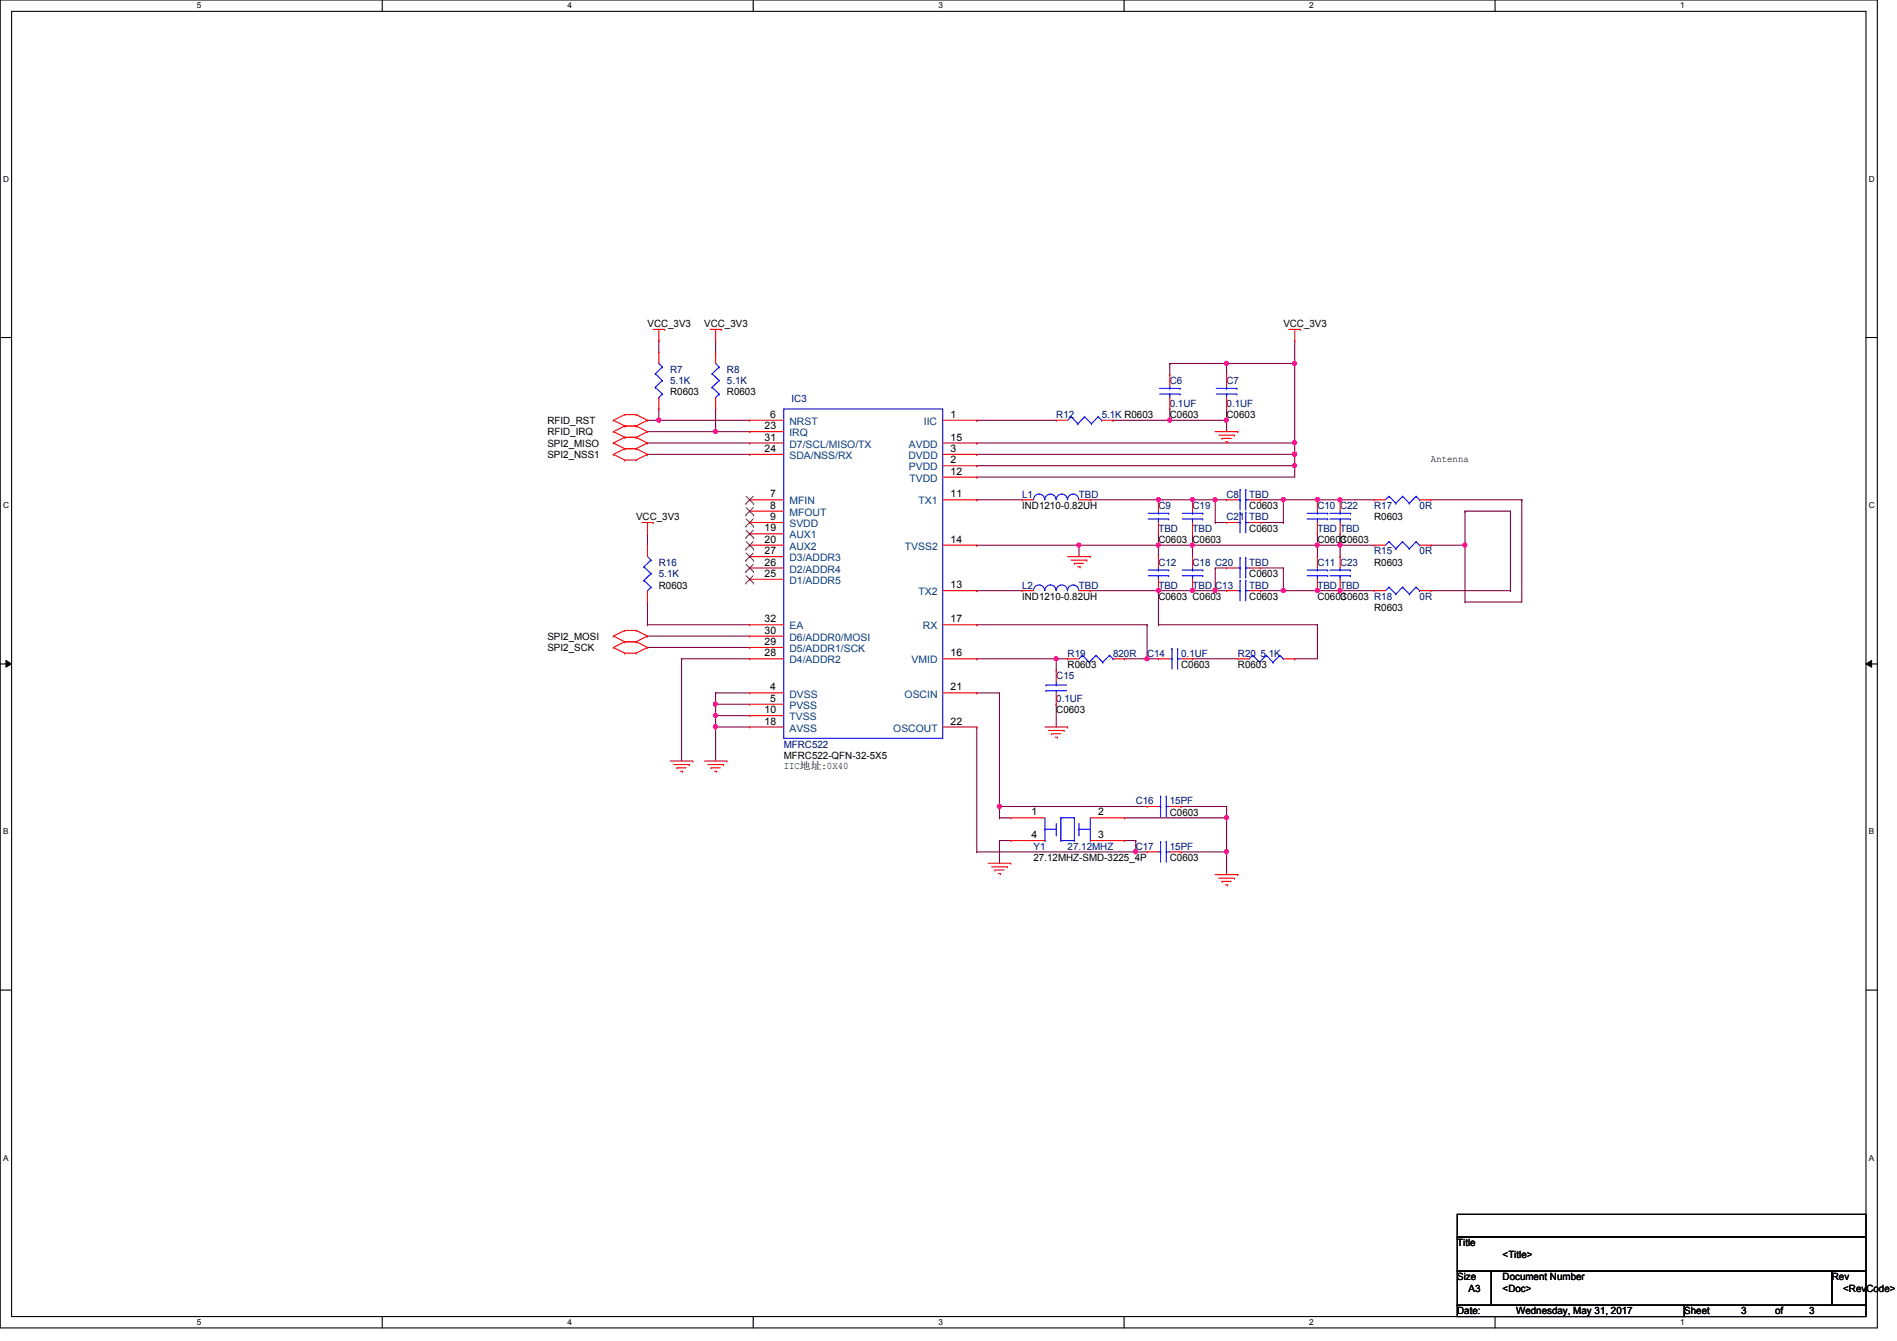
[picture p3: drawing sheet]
<svg xmlns="http://www.w3.org/2000/svg" width="297mm" height="210mm" viewBox="0 0 297 210" stroke-linecap="round" stroke-linejoin="round" font-family="sans-serif">
<path d="M0 0h294v207.9h-294zM1.8 1.8h290.4v204.3h-290.4z" fill="none" stroke="#000" stroke-width=".17"/>
<g fill="#fff">
<path d="M30.8 .2h.7v1.4h-.7z"/>
<path d="M30.8 206.2h.7v1.4h-.7z"/>
</g>
<path d="M59.9 0v1.8M59.9 206.1v1.8" fill="none" stroke="#000" stroke-width=".17"/>
<g fill="#fff">
<path d="M88.9 .2h.6v1.4h-.6z"/>
<path d="M88.9 206.2h.6v1.4h-.6z"/>
</g>
<path d="M117.9 0v1.8M117.9 206.1v1.8" fill="none" stroke="#000" stroke-width=".17"/>
<g fill="#fff">
<path d="M146.9 .2h.7v1.4h-.7z"/>
<path d="M146.9 206.2h.7v1.4h-.7z"/>
</g>
<path d="M176 0v1.8M176 206.1v1.8" fill="none" stroke="#000" stroke-width=".17"/>
<g fill="#fff">
<path d="M205 .2h.7v1.4h-.7z"/>
<path d="M205 206.2h.7v1.4h-.7z"/>
</g>
<path d="M234.1 0v1.8M234.1 206.1v1.8" fill="none" stroke="#000" stroke-width=".17"/>
<g fill="#fff">
<path d="M263.1 .2h.7v1.4h-.7z"/>
<path d="M263.1 206.2h.7v1.4h-.7z"/>
<path d="M.5 27.3h.9v1.4h-.9z"/>
<path d="M292.6 27.3h.9v1.4h-.9z"/>
<path d="M.5 78.4h.9v1.4h-.9z"/>
<path d="M292.6 78.4h.9v1.4h-.9z"/>
</g>
<path d="M0 52.8h1.8M292.2 52.8h1.8" fill="none" stroke="#000" stroke-width=".17"/>
<g fill="#fff">
<path d="M.5 129.5h.8v1.4h-.8z"/>
<path d="M292.6 129.5h.9v1.4h-.9z"/>
</g>
<path d="M0 103.9h1.8M292.2 103.9h1.8" fill="none" stroke="#000" stroke-width=".17"/>
<path d="M.9 103.4l.9 .5-.9 .5zM292.2 103.9l.9-.5v1z" fill="#000"/>
<path d="M.9 103.4l.9 .5-.9 .5zM292.2 103.9l.9-.5v1z" fill="none" stroke="#000" stroke-width=".16"/>
<g fill="#fff">
<path d="M.5 180.5h.8v1.4h-.8z"/>
<path d="M292.6 180.5h.9v1.4h-.9z"/>
</g>
<path d="M0 155h1.8M292.2 155h1.8" fill="none" stroke="#000" stroke-width=".17"/>
<path d="M112.1 108.5h.1M112.1 110.2h.1M112.1 108.5h5.3M112.1 108.5v3.5M112.1 110.2h5.3" fill="none" stroke="#800040" stroke-width=".17"/>
<circle cx="112" cy="110.2" r=".32" fill="#f0f"/>
<circle cx="112" cy="110.2" r=".32" fill="none" stroke="#f0f" stroke-width=".17"/>
<path d="M112.1 112h.1M112.1 113.8h.1M112.1 112h5.3M112.1 113.8v5.3" fill="none" stroke="#800040" stroke-width=".17"/>
<circle cx="112" cy="113.8" r=".32" fill="#f0f"/>
<circle cx="112" cy="113.8" r=".32" fill="none" stroke="#f0f" stroke-width=".17"/>
<path d="M112.1 67.6h.1M112.1 67.6h5.3M101.4 97.8h.1M101.4 97.8h16M106.7 103.1h.1M106.7 103.1v16M106.7 103.1h10.7M112.1 113.8h.1M112.1 113.8h5.3" fill="none" stroke="#800040" stroke-width=".17"/>
<circle cx="112" cy="67.5" r=".32" fill="#f0f"/>
<circle cx="112" cy="67.5" r=".32" fill="none" stroke="#f0f" stroke-width=".17"/>
<path d="M103.2 65.8h.1M103.2 65.8h14.2" fill="none" stroke="#800040" stroke-width=".17"/>
<circle cx="103.1" cy="65.8" r=".32" fill="#f0f"/>
<circle cx="103.1" cy="65.8" r=".32" fill="none" stroke="#f0f" stroke-width=".17"/>
<g fill="none" stroke="#800040" stroke-width=".17">
<path d="M103.2 53.3h.1M103.2 53.3v1.8M112.1 53.3h.1M112.1 53.3v1.8M101.4 65.8h.1M101.4 67.6h.1M103.2 64h.1M103.2 64v1.8h-1.8M112.1 64h.1M112.1 64v3.6h-10.7M152.9 69.3h.1M152.9 69.3h49.8"/>
<path d="M202.7 69.3h.1M202.7 69.3v1.8"/>
</g>
<circle cx="202.7" cy="71.1" r=".32" fill="#f0f"/>
<circle cx="202.7" cy="71.1" r=".32" fill="none" stroke="#f0f" stroke-width=".17"/>
<circle cx="202.7" cy="69.3" r=".32" fill="#f0f"/>
<circle cx="202.7" cy="69.3" r=".32" fill="none" stroke="#f0f" stroke-width=".17"/>
<path d="M192.1 56.9h.1M192.1 56.9h10.6M152.9 74.7h.1M152.9 71.1h.1M152.9 74.7h49.8M152.9 71.1h49.8" fill="none" stroke="#800040" stroke-width=".17"/>
<circle cx="192" cy="56.9" r=".32" fill="#f0f"/>
<circle cx="192" cy="56.9" r=".32" fill="none" stroke="#f0f" stroke-width=".17"/>
<path d="M183.2 56.9h.1M183.2 56.9v1.8M202.7 56.9h.1M202.7 56.9v12.4" fill="none" stroke="#800040" stroke-width=".17"/>
<circle cx="202.7" cy="56.9" r=".32" fill="#f0f"/>
<circle cx="202.7" cy="56.9" r=".32" fill="none" stroke="#f0f" stroke-width=".17"/>
<path d="M192.1 56.9h.1M192.1 56.9v1.8M183.2 64h.1M183.2 65.8h.1M183.2 64v1.8M183.2 65.8h8.9" fill="none" stroke="#800040" stroke-width=".17"/>
<circle cx="192" cy="65.8" r=".32" fill="#f0f"/>
<circle cx="192" cy="65.8" r=".32" fill="none" stroke="#f0f" stroke-width=".17"/>
<circle cx="183.1" cy="65.8" r=".32" fill="#f0f"/>
<circle cx="183.1" cy="65.8" r=".32" fill="none" stroke="#f0f" stroke-width=".17"/>
<g fill="none" stroke="#800040" stroke-width=".17">
<path d="M152.9 78.2h.1M152.9 78.2h7.2M190.3 78.2h.1M190.3 78.2h1.8M192.1 64h.1M192.1 65.8h.1M192.1 64v3.6M152.9 85.3h.1M152.9 85.3h28.5M168.9 85.3h.1M168.9 85.3v1.8M181.4 83.6h.1"/>
<path d="M181.4 85.3h.1M181.4 83.6v3.5"/>
</g>
<circle cx="168.9" cy="85.3" r=".32" fill="#f0f"/>
<circle cx="168.9" cy="85.3" r=".32" fill="none" stroke="#f0f" stroke-width=".17"/>
<path d="M152.9 92.5h.1M152.9 92.5h7.2M190.3 92.5h.1M190.3 92.5h1.8M206.3 85.3h.1M206.3 85.3v1.8M209.8 85.3h.1M209.8 85.3h5.4M165.4 103.1h.1M165.4 103.1h1.8" fill="none" stroke="#800040" stroke-width=".17"/>
<circle cx="165.4" cy="103.1" r=".32" fill="#f0f"/>
<circle cx="165.4" cy="103.1" r=".32" fill="none" stroke="#f0f" stroke-width=".17"/>
<path d="M152.9 97.8h.1M152.9 97.8h26.7M179.6 97.8h.1M179.6 97.8v5.3h-3.5M176.1 103.1h.1" fill="none" stroke="#800040" stroke-width=".17"/>
<circle cx="179.6" cy="103.1" r=".32" fill="#f0f"/>
<circle cx="179.6" cy="103.1" r=".32" fill="none" stroke="#f0f" stroke-width=".17"/>
<path d="M179.6 103.1h.1M179.6 103.1h1.8M177.8 133.3h.1M177.8 133.3h1.8" fill="none" stroke="#800040" stroke-width=".17"/>
<circle cx="177.8" cy="133.3" r=".32" fill="#f0f"/>
<circle cx="177.8" cy="133.3" r=".32" fill="none" stroke="#f0f" stroke-width=".17"/>
<g fill="none" stroke="#800040" stroke-width=".17">
<path d="M152.9 108.5h.1M152.9 108.5h3.6M156.5 108.5h.1M156.5 108.5v17.7M165.4 103.1h.1M165.4 103.1v1.8M185 126.2h.1M185 133.3h.1M185 126.2h7.1M185 133.3h7.1M192.1 128h.1M192.1 133.3h.1"/>
<path d="M192.1 128v8.9"/>
</g>
<circle cx="192" cy="133.3" r=".32" fill="#f0f"/>
<circle cx="192" cy="133.3" r=".32" fill="none" stroke="#f0f" stroke-width=".17"/>
<path d="M176.1 128h.1M176.1 128h16" fill="none" stroke="#800040" stroke-width=".17"/>
<circle cx="192" cy="128" r=".32" fill="#f0f"/>
<circle cx="192" cy="128" r=".32" fill="none" stroke="#f0f" stroke-width=".17"/>
<g fill="none" stroke="#800040" stroke-width=".17">
<path d="M152.9 113.8h.1M152.9 113.8v19.5M156.5 128h.1M156.5 131.6h.1M156.5 126.2h.1M156.5 131.6h1.8M156.5 128h1.8M156.5 131.6v3.5M156.5 126.2h23.1M176.1 131.6h.1M176.1 131.6h1.7M177.8 131.6h.1"/>
<path d="M177.8 131.6v1.7"/>
</g>
<circle cx="156.5" cy="126.2" r=".32" fill="#f0f"/>
<circle cx="156.5" cy="126.2" r=".32" fill="none" stroke="#f0f" stroke-width=".17"/>
<g fill="none" stroke="#800040" stroke-width=".17">
<path d="M181.4 92.5h.1M181.4 97.8h.1M181.4 92.5v5.3M181.4 97.8h24.9M186.7 85.3h.1M186.7 85.3h19.6M206.3 97.8h.1M206.3 97.8v5.3h-3.6M165.4 110.2h.1M165.4 110.2v3.6M186.7 103.1h.1M186.7 103.1h7.1"/>
<path d="M202.7 103.1h.1M156.5 126.2h.1M156.5 126.2v1.8M192.1 126.2h.1M192.1 126.2v1.8"/>
</g>
<circle cx="186.7" cy="85.3" r=".32" fill="#f0f"/>
<circle cx="186.7" cy="85.3" r=".32" fill="none" stroke="#f0f" stroke-width=".17"/>
<path d="M170.7 92.5h.1M170.7 92.5h10.7M206.3 83.6h.1M206.3 83.6v1.7M112.1 112h.1M112.1 112v1.8M152.9 103.1h.1M152.9 103.1h12.5M152.9 133.3h.1M152.9 133.3h24.9" fill="none" stroke="#800040" stroke-width=".17"/>
<circle cx="112" cy="112" r=".32" fill="#f0f"/>
<circle cx="112" cy="112" r=".32" fill="none" stroke="#f0f" stroke-width=".17"/>
<path d="M170.7 78.2h.1M170.7 78.2h10.7M201 92.5h.1M201 92.5h5.3" fill="none" stroke="#800040" stroke-width=".17"/>
<circle cx="200.9" cy="92.4" r=".32" fill="#f0f"/>
<circle cx="200.9" cy="92.4" r=".32" fill="none" stroke="#f0f" stroke-width=".17"/>
<path d="M201 78.2h.1M201 78.2h5.3M238.3 78.2h.1M238.3 78.2v16h-8.9M229.4 94.2h.1M229.4 85.3h.1M229.4 85.3v8.9" fill="none" stroke="#800040" stroke-width=".17"/>
<circle cx="229.4" cy="85.3" r=".32" fill="#f0f"/>
<circle cx="229.4" cy="85.3" r=".32" fill="none" stroke="#f0f" stroke-width=".17"/>
<g fill="none" stroke="#800040" stroke-width=".17">
<path d="M183.2 56.9h.1M183.2 56.9h8.9M202.7 53.3h.1M202.7 53.3v3.6M101.4 69.3h.1M101.4 71.1h.1M101.4 69.3h16M101.4 71.1h16M152.9 65.8h.1M152.9 72.9h.1M152.9 65.8h12.5M152.9 72.9h49.8"/>
<path d="M174.3 65.8h.1M174.3 65.8h8.9M202.7 72.9h.1M202.7 72.9v1.8M101.4 99.6h.1M101.4 99.6h16M224.1 85.3h.1M229.4 80h.1M229.4 80v5.3h-5.3M229.4 80h7.1M236.5 80h.1M236.5 80v12.5"/>
</g>
<circle cx="202.7" cy="72.9" r=".32" fill="#f0f"/>
<circle cx="202.7" cy="72.9" r=".32" fill="none" stroke="#f0f" stroke-width=".17"/>
<path d="M202.7 71.1h.1M202.7 71.1v1.8" fill="none" stroke="#800040" stroke-width=".17"/>
<circle cx="202.7" cy="71.1" r=".32" fill="#f0f"/>
<circle cx="202.7" cy="71.1" r=".32" fill="none" stroke="#f0f" stroke-width=".17"/>
<path d="M101.4 83.6h.1M101.4 94.2h.1M101.4 83.6v1.7M101.4 94.2v3.6M181.4 92.5h.1M181.4 92.5h5.3M101.4 101.3h.1M101.4 101.3h16" fill="none" stroke="#800040" stroke-width=".17"/>
<circle cx="181.4" cy="92.4" r=".32" fill="#f0f"/>
<circle cx="181.4" cy="92.4" r=".32" fill="none" stroke="#f0f" stroke-width=".17"/>
<path d="M181.4 78.2h.1M181.4 78.2h5.3" fill="none" stroke="#800040" stroke-width=".17"/>
<circle cx="181.4" cy="78.2" r=".32" fill="#f0f"/>
<circle cx="181.4" cy="78.2" r=".32" fill="none" stroke="#f0f" stroke-width=".17"/>
<path d="M181.4 85.3h.1M181.4 85.3h5.3M186.7 85.3h.1M186.7 83.6v1.7" fill="none" stroke="#800040" stroke-width=".17"/>
<circle cx="181.4" cy="85.3" r=".32" fill="#f0f"/>
<circle cx="181.4" cy="85.3" r=".32" fill="none" stroke="#f0f" stroke-width=".17"/>
<path d="M186.7 85.3h.1M186.7 85.3v1.8M190.3 88.9h.1M190.3 92.5h.1M190.3 88.9h1.8M190.3 88.9v3.6" fill="none" stroke="#800040" stroke-width=".17"/>
<circle cx="190.3" cy="92.4" r=".32" fill="#f0f"/>
<circle cx="190.3" cy="92.4" r=".32" fill="none" stroke="#f0f" stroke-width=".17"/>
<path d="M186.7 92.5h.1M186.7 92.5h3.6" fill="none" stroke="#800040" stroke-width=".17"/>
<circle cx="186.7" cy="92.4" r=".32" fill="#f0f"/>
<circle cx="186.7" cy="92.4" r=".32" fill="none" stroke="#f0f" stroke-width=".17"/>
<path d="M190.3 78.2h.1M190.3 78.2v3.6M190.3 81.8h.1M190.3 81.8h1.8M197.4 92.5h.1M197.4 88.9h3.6M197.4 92.5h3.6M201 88.9h.1M201 92.5h.1M201 88.9v3.6" fill="none" stroke="#800040" stroke-width=".17"/>
<circle cx="190.3" cy="78.2" r=".32" fill="#f0f"/>
<circle cx="190.3" cy="78.2" r=".32" fill="none" stroke="#f0f" stroke-width=".17"/>
<path d="M186.7 78.2h.1M186.7 78.2h3.6" fill="none" stroke="#800040" stroke-width=".17"/>
<circle cx="186.7" cy="78.2" r=".32" fill="#f0f"/>
<circle cx="186.7" cy="78.2" r=".32" fill="none" stroke="#f0f" stroke-width=".17"/>
<path d="M201 78.2h.1M201 78.2v3.6M197.4 81.8h3.6M201 81.8h.1" fill="none" stroke="#800040" stroke-width=".17"/>
<circle cx="200.9" cy="78.2" r=".32" fill="#f0f"/>
<circle cx="200.9" cy="78.2" r=".32" fill="none" stroke="#f0f" stroke-width=".17"/>
<path d="M197.4 78.2h.1M197.4 78.2h3.6M206.3 78.2h.1M206.3 78.2h3.5" fill="none" stroke="#800040" stroke-width=".17"/>
<circle cx="206.3" cy="78.2" r=".32" fill="#f0f"/>
<circle cx="206.3" cy="78.2" r=".32" fill="none" stroke="#f0f" stroke-width=".17"/>
<path d="M209.8 85.3h.1M209.8 83.6v1.7" fill="none" stroke="#800040" stroke-width=".17"/>
<circle cx="209.8" cy="85.3" r=".32" fill="#f0f"/>
<circle cx="209.8" cy="85.3" r=".32" fill="none" stroke="#f0f" stroke-width=".17"/>
<path d="M206.3 85.3h.1M206.3 85.3h3.5" fill="none" stroke="#800040" stroke-width=".17"/>
<circle cx="206.3" cy="85.3" r=".32" fill="#f0f"/>
<circle cx="206.3" cy="85.3" r=".32" fill="none" stroke="#f0f" stroke-width=".17"/>
<path d="M206.3 92.5h.1M206.3 92.5h3.5" fill="none" stroke="#800040" stroke-width=".17"/>
<circle cx="206.3" cy="92.4" r=".32" fill="#f0f"/>
<circle cx="206.3" cy="92.4" r=".32" fill="none" stroke="#f0f" stroke-width=".17"/>
<path d="M209.8 85.3h.1M209.8 92.5h.1M209.8 85.3v1.8M209.8 92.5h5.4" fill="none" stroke="#800040" stroke-width=".17"/>
<circle cx="209.8" cy="92.4" r=".32" fill="#f0f"/>
<circle cx="209.8" cy="92.4" r=".32" fill="none" stroke="#f0f" stroke-width=".17"/>
<path d="M209.8 78.2h.1M209.8 78.2h5.4" fill="none" stroke="#800040" stroke-width=".17"/>
<circle cx="209.8" cy="78.2" r=".32" fill="#f0f"/>
<circle cx="209.8" cy="78.2" r=".32" fill="none" stroke="#f0f" stroke-width=".17"/>
<path d="M224.1 78.2h14.2M238.3 78.2h.1M224.1 92.5h12.4M236.5 92.5h.1" fill="none" stroke="#800040" stroke-width=".17"/>
<g fill="none" stroke="#f00" stroke-width=".17">
<path d="M102.3 51.6h1.8M103.2 53.3h.1M103.2 55.1h.1M103.2 51.6v1.7M103.2 55.1v1.8M104.1 51.6h.1M111.2 51.6h1.7M112.1 53.3h.1M112.1 55.1h.1M112.1 51.6v1.7M112.1 55.1v1.8M112.9 51.6h.1"/>
<path d="M183.2 58.7h.1M183.2 58.7v1.8M192.1 58.7h.1M192.1 58.7v1.8M201.8 51.6h1.8M202.7 53.3h.1M202.7 51.6v1.7M203.6 51.6h.1M96.1 65.8h.1M96.1 67.6h.1M96.1 71.1h.1M96.1 69.3h.1"/>
<path d="M96.1 65.8l1.7 .9M96.1 67.6l1.7 .9M96.1 71.1l1.7 .9M96.1 69.3l1.7 .9M97.8 64.9h.1M97.8 66.7h.1M97.8 68.5h.1M97.8 70.2h.1M97.8 72h.1M97.8 64.9l-1.7 .9M97.8 64.9h1.8M97.8 66.7h1.8"/>
<path d="M97.8 66.7l-1.7 .9M97.8 68.5h1.8M97.8 70.2l-1.7 .9M97.8 70.2h1.8M97.8 72h1.8M97.8 68.5l-1.7 .8M99.6 64.9h.1M99.6 66.7h.1M99.6 68.5h.1M99.6 70.2h.1M99.6 72h.1M99.6 64.9l1.8 .9"/>
<path d="M99.6 66.7l1.8 .9M99.6 70.2l1.8 .9M99.6 68.5l1.8 .8M101.4 65.8h.1M101.4 67.6h.1M101.4 71.1h.1M101.4 69.3h.1M101.4 65.8l-1.8 .9M101.4 67.6l-1.8 .9M101.4 71.1l-1.8 .9M101.4 69.3l-1.8 .9M103.2 64h.1"/>
<path d="M103.2 62.2v1.8M112.1 64h.1M112.1 62.2v1.8M117.4 65.8h.1M117.4 78.2h.1M117.4 71.1h.1M117.4 67.6h.1M117.4 69.3h.1M117.4 67.6h5.3M117.4 78.2h5.3M117.4 65.8h5.3M117.4 71.1h5.3"/>
<path d="M117.4 69.3h5.3M147.6 78.2h5.3M147.6 65.8h5.3M147.6 72.9h5.3M147.6 71.1h5.3M147.6 74.7h5.3M147.6 69.3h5.3M152.9 65.8h.1M152.9 72.9h.1M152.9 71.1h.1M152.9 78.2h.1M152.9 74.7h.1"/>
<path d="M152.9 69.3h.1M160.1 78.2h.1M160.1 78.2h1.7M165.4 65.8h.1M165.4 65.8h1.8M168.9 78.2h1.8M170.7 78.2h.1M172.5 65.8h1.8M174.3 65.8h.1M181.4 78.2h.1M181.4 78.2v1.8M183.2 64h.1"/>
<path d="M183.2 62.2v1.8M186.7 78.2h.1M186.7 78.2v1.8M190.3 67.6h3.5M190.8 68.1h2.5M191.3 68.6h.1M191.3 68.6h1.5M191.9 69.2h.3M192.1 78.2h.1M192.1 64h.1M192.1 78.2h1.7M192.1 62.2v1.8"/>
<path d="M192.2 69.2h.1M193.3 68.1h.1M193.8 67.6h.1M195.6 78.2h1.8M197.4 78.2h.1M206.3 78.2h.1M206.3 78.2v1.8M209.8 78.2h.1M209.8 78.2v1.8M215.2 78.2h.1M215.2 78.2h1.8M222.3 78.2h1.8"/>
<path d="M224.1 78.2h.1M96.1 99.6h.1M96.1 99.6l1.7 .9M97.8 98.7h.1M97.8 98.7l-1.7 .9M97.8 98.7h1.8M99.6 98.7h.1M99.6 98.7l1.8 .9M100.5 81.8h1.8M101.4 99.6h.1M101.4 83.6h.1M101.4 85.3h.1"/>
<path d="M101.4 94.2h.1M101.4 99.6l-1.8 .9M101.4 81.8v1.8M101.4 85.3v1.8M101.4 92.5v1.7M102.3 81.8h.1M117.4 80h.1M117.4 81.8h.1M117.4 85.3h.1M117.4 83.6h.1M117.4 97.8h.1M117.4 99.6h.1"/>
<path d="M117.4 87.1h.1M117.4 88.9h.1M117.4 90.7h.1M117.4 87.1h5.3M117.4 81.8h5.3M117.4 85.3h5.3M117.4 80h5.3M117.4 83.6h5.3M117.4 97.8h5.3M117.4 99.6h5.3M117.4 88.9h5.3M117.4 90.7h5.3"/>
<path d="M147.6 92.5h5.3M147.6 85.3h5.3M147.6 97.8h5.3M152.9 92.5h.1M152.9 85.3h.1M152.9 97.8h.1M160.1 92.5h.1M160.1 92.5h1.7M167.2 87.1h3.5M167.7 87.7h2.5M168.2 88.2h.1M168.2 88.2h1.5"/>
<path d="M168.8 88.7h.3M168.9 92.5h1.8M169.1 88.7h.1M170.2 87.7h.1M170.7 87.1h.1M170.7 92.5h.1M181.4 83.6h.1M181.4 87.1h.1M181.4 92.5h.1M181.4 81.8v1.8M181.4 87.1v1.8M181.4 90.7v1.8"/>
<path d="M186.7 87.1h.1M186.7 92.5h.1M186.7 83.6h.1M186.7 81.8v1.8M186.7 87.1v1.8M186.7 90.7v1.8M192.1 81.8h.1M192.1 92.5h.1M192.1 88.9h.1M192.1 81.8h1.7M192.1 92.5h1.7M192.1 88.9h1.7"/>
<path d="M195.6 81.8h1.8M195.6 92.5h1.8M195.6 88.9h1.8M197.4 81.8h.1M197.4 92.5h.1M197.4 88.9h.1M206.3 83.6h.1M206.3 87.1h.1M206.3 92.5h.1M206.3 81.8v1.8M206.3 87.1v1.8M206.3 90.7v1.8"/>
<path d="M209.8 87.1h.1M209.8 92.5h.1M209.8 83.6h.1M209.8 81.8v1.8M209.8 87.1v1.8M209.8 90.7v1.8M215.2 92.5h.1M215.2 85.3h.1M215.2 92.5h1.8M215.2 85.3h1.8M222.3 92.5h1.8M222.3 85.3h1.8"/>
<path d="M224.1 92.5h.1M224.1 85.3h.1M96.1 101.3h.1M96.1 101.3l1.7 .9M97.8 100.5h.1M97.8 102.2h.1M97.8 100.5l-1.7 .8M97.8 100.5h1.8M97.8 102.2h1.8M99.6 100.5h.1M99.6 102.2h.1M99.6 100.5l1.8 .8"/>
<path d="M101.4 101.3h.1M101.4 101.3l-1.8 .9M104.9 119.1h3.6M105.5 119.7h2.4M107.9 119.7h.1M108.5 119.1h.1M110.3 119.1h3.5M110.8 119.7h2.5M113.3 119.7h.1M113.8 119.1h.1M117.4 108.5h.1M117.4 110.2h.1"/>
<path d="M117.4 112h.1M117.4 113.8h.1M117.4 101.3h.1M117.4 103.1h.1M117.4 113.8h5.3M117.4 103.1h5.3M117.4 108.5h5.3M117.4 110.2h5.3M117.4 112h5.3M117.4 101.3h5.3M147.6 113.8h5.3M147.6 103.1h5.3"/>
<path d="M147.6 108.5h5.3M152.9 103.1h.1M152.9 113.8h.1M152.9 108.5h.1M163.6 113.8h3.6M164.2 114.3h2.4M164.7 114.9h.1M164.7 114.9h1.4M165.2 115.4h.4M165.4 110.2h.1M165.4 104.9h.1M165.4 104.9v1.8"/>
<path d="M165.4 108.5v1.7M165.6 115.4h.1M166.6 114.3h.1M167.2 113.8h.1M167.2 103.1h.1M167.2 103.1h1.7M174.3 103.1h1.8M176.1 103.1h.1M181.4 103.1h.1M181.4 103.1h1.8M185 103.1h1.7M186.7 103.1h.1"/>
<path d="M193.8 103.1h.1M193.8 103.1h1.8M201 103.1h1.7M202.7 103.1h.1M106 120.2h.1M106 120.2h1.4M106.5 120.7h.4M106.9 120.7h.1M111.3 120.2h.1M111.3 120.2h1.5M111.9 120.7h.3M112.2 120.7h.1"/>
<path d="M154.7 135.1h3.6M155.3 135.7h2.4M155.8 136.2h.1M155.8 136.2h1.4M156.3 136.7h.4M156.7 136.7h.1M157.7 135.7h.1M158.3 135.1h.1M158.3 128h.1M158.3 131.6h.1M158.3 128h5.3M158.3 131.6h5.3"/>
<path d="M170.7 128h5.4M170.7 131.6h5.4M176.1 128h.1M176.1 131.6h.1M179.6 126.2h.1M179.6 133.3h.1M179.6 126.2h1.8M179.6 133.3h1.8M183.2 126.2h1.8M183.2 133.3h1.8M185 126.2h.1M185 133.3h.1"/>
<path d="M190.3 136.9h3.5M190.8 137.5h2.5M191.3 138h.1M191.3 138h1.5M191.9 138.5h.3M192.2 138.5h.1M193.3 137.5h.1M193.8 136.9h.1"/>
</g>
<path d="M228.2 190.1h64v3.5h-64zM228.2 193.6h64v5.4h-64zM228.2 199h5.3v5.3h-5.3zM233.5 199h53.3v5.3h-53.3zM286.8 199h5.4v5.3h-5.4zM228.2 204.3h35.5v1.8h-35.5zM263.7 204.3h28.5v1.8h-28.5z" fill="none" stroke="#000" stroke-width=".17"/>
<g fill="none" stroke="#00f" stroke-width=".17">
<path d="M102.6 58.5h.1M102.6 58.5l1.1 1.1M103.2 56.9l.5 .5M103.7 57.4h.1M103.7 59.6h.1M103.7 57.4l-1.1 1.1M103.7 59.6l-1.1 1M111.5 58.5h.1M111.5 58.5l1.1 1.1M112.1 56.9l.5 .5M112.6 57.4h.1M112.6 59.6h.1"/>
<path d="M112.6 57.4l-1.1 1.1M112.6 59.6l-1.1 1M102.6 60.6h.1M102.6 60.6l1.1 1.1M103.2 62.2h.1M103.7 61.7h.1M103.7 61.7l-.5 .5M111.5 60.6h.1M111.5 60.6l1.1 1.1M112.1 62.2h.1M112.6 61.7h.1M112.6 61.7l-.5 .5"/>
<path d="M122.7 64h24.9v51.6h-24.9zM161.8 78.2a.87 .87 0 0 1 .9-.9 .87 .87 0 0 1 .9 .9M163.6 78.2a.87 .87 0 0 1 .9-.9 .87 .87 0 0 1 .9 .9M165.4 78.2a.87 .87 0 0 1 .9-.9 .87 .87 0 0 1 .8 .9M167.2 78.2a.87 .87 0 0 1 .8-.9 .87 .87 0 0 1 .9 .9M167.7 65.2h.1M167.7 65.2l-.5 .6M167.7 65.2l1.1 1.1M168.8 66.3h.1M169.8 65.2h.1M169.8 65.2l-1 1.1M169.8 65.2l1.1 1.1"/>
<path d="M170.9 66.3h.1M172 65.2h.1M172 65.2l-1.1 1.1M172 65.2l.5 .6M172.5 65.8h.1M181.6 61.7h3.2M181.6 60.8h3.2M183.2 60.8h.1M183.2 61.7h.1M183.2 60.5v.3M183.2 61.7v.5M184.8 61.7h.1"/>
<path d="M184.8 60.8h.1M190.5 61.7h3.2M190.5 60.8h3.2M192.1 60.8h.1M192.1 61.7h.1M192.1 60.5v.3M192.1 61.7v.5M193.7 61.7h.1M193.7 60.8h.1M193.8 78.2h.4M194.2 78.2h.1M194.2 76.6h.1"/>
<path d="M194.2 76.6v3.2M195.1 76.6h.1M195.1 78.2h.1M195.1 78.2h.5M195.1 76.6v3.2M217.5 77.7h.1M217.5 77.7l-.5 .5M217.5 77.7l1.1 1.1M218.6 78.8h.1M219.6 77.7h.1M219.6 77.7l-1 1.1M219.6 77.7l1.1 1.1"/>
<path d="M220.7 78.8h.1M221.7 77.7h.1M221.7 77.7l-1 1.1M221.7 77.7l.6 .5M222.3 78.2h.1M100.8 88.7h.1M100.8 90.8h.1M100.8 88.7l1.1 1.1M100.8 90.8l1.1 1.1M101.4 92.5h.1M101.4 87.1l.5 .6M101.9 87.7h.1"/>
<path d="M101.9 89.8h.1M101.9 91.9h.1M101.9 87.7l-1.1 1M101.9 89.8l-1.1 1M101.9 91.9l-.5 .6M161.8 92.5a.87 .87 0 0 1 .9-.9 .87 .87 0 0 1 .9 .9M163.6 92.5a.87 .87 0 0 1 .9-.9 .87 .87 0 0 1 .9 .9M165.4 92.5a.87 .87 0 0 1 .9-.9 .87 .87 0 0 1 .8 .9M167.2 92.5a.87 .87 0 0 1 .8-.9 .87 .87 0 0 1 .9 .9M179.8 90.1h3.2M179.8 89.2h3.2M179.8 81.2h3.2"/>
<path d="M179.8 80.3h3.2M181.4 80.3h.1M181.4 81.2h.1M181.4 89.2h.1M181.4 90.1h.1M181.4 80v.3M181.4 81.2v.6M181.4 88.9v.3M181.4 90.1v.6M183 81.2h.1M183 80.3h.1M183 90.1h.1"/>
<path d="M183 89.2h.1M185.1 90.1h3.2M185.1 89.2h3.2M185.1 81.2h3.2M185.1 80.3h3.2M186.7 89.2h.1M186.7 90.1h.1M186.7 80.3h.1M186.7 81.2h.1M186.7 80v.3M186.7 81.2v.6M186.7 88.9v.3"/>
<path d="M186.7 90.1v.6M188.3 90.1h.1M188.3 89.2h.1M188.3 81.2h.1M188.3 80.3h.1M193.8 81.8h.4M193.8 92.5h.4M193.8 88.9h.4M194.2 81.8h.1M194.2 80.2h.1M194.2 92.5h.1M194.2 90.8h.1"/>
<path d="M194.2 88.9h.1M194.2 87.3h.1M194.2 80.2v3.2M194.2 87.3v3.2M194.2 90.8v3.3M195.1 80.2h.1M195.1 81.8h.1M195.1 90.8h.1M195.1 92.5h.1M195.1 87.3h.1M195.1 88.9h.1M195.1 80.2v3.2"/>
<path d="M195.1 87.3v3.2M195.1 90.8v3.3M195.1 81.8h.5M195.1 92.5h.5M195.1 88.9h.5M204.7 90.1h3.2M204.7 89.2h3.2M204.7 81.2h3.2M204.7 80.3h3.2M206.3 80.3h.1M206.3 81.2h.1M206.3 89.2h.1"/>
<path d="M206.3 90.1h.1M206.3 80v.3M206.3 81.2v.6M206.3 88.9v.3M206.3 90.1v.6M207.9 81.2h.1M207.9 80.3h.1M207.9 90.1h.1M207.9 89.2h.1M208.2 90.1h3.3M208.2 89.2h3.3M208.2 81.2h3.3"/>
<path d="M208.2 80.3h3.3M209.8 89.2h.1M209.8 90.1h.1M209.8 80.3h.1M209.8 81.2h.1M209.8 80v.3M209.8 81.2v.6M209.8 88.9v.3M209.8 90.1v.6M211.5 90.1h.1M211.5 89.2h.1M211.5 81.2h.1"/>
<path d="M211.5 80.3h.1M217.5 91.9h.1M217.5 84.8h.1M217.5 91.9l-.5 .6M217.5 91.9l1.1 1.1M217.5 84.8l-.5 .5M217.5 84.8l1.1 1.1M218.6 93h.1M218.6 85.9h.1M219.6 91.9h.1M219.6 84.8h.1M219.6 91.9l-1 1.1"/>
<path d="M219.6 91.9l1.1 1.1M219.6 84.8l-1 1.1M219.6 84.8l1.1 1.1M220.7 93h.1M220.7 85.9h.1M221.7 91.9h.1M221.7 84.8h.1M221.7 91.9l-1 1.1M221.7 91.9l.6 .6M221.7 84.8l-1 1.1M221.7 84.8l.6 .5M222.3 92.5h.1"/>
<path d="M222.3 85.3h.1M163.8 107.2h.1M163.8 108.1h.1M163.8 107.2h3.2M163.8 108.1h3.2M165.4 108.1h.1M165.4 107.2h.1M165.4 106.7v.5M165.4 108.1v.4M169.5 102.6h.1M169.5 102.6l-.6 .5M169.5 102.6l1.1 1.1"/>
<path d="M170.6 103.7h.1M171.6 102.6h.1M171.6 102.6l-1 1.1M171.6 102.6l1.1 1.1M172.7 103.7h.1M173.7 102.6h.1M173.7 102.6l-1 1.1M173.7 102.6l.6 .5M174.3 103.1h.1M183.2 103.1h.3M183.5 103.1h.1M183.5 101.5h.1"/>
<path d="M183.5 101.5v3.2M184.4 101.5h.1M184.4 103.1h.1M184.4 103.1h.6M184.4 101.5v3.2M196.2 102.6h.1M196.2 102.6l-.6 .5M196.2 102.6l1 1.1M197.2 103.7h.1M198.3 102.6h.1M198.3 102.6l-1.1 1.1M198.3 102.6l1 1.1"/>
<path d="M199.3 103.7h.1M200.4 102.6h.1M200.4 102.6l-1.1 1.1M200.4 102.6l.6 .5M201 103.1h.1M163.6 129.8h.1M163.6 131.6h.1M163.6 129.8h1.8M163.6 128v3.6M165.4 130.7h.1M165.4 128.9v1.8M166.1 128h.1"/>
<path d="M166.1 131.6h.1M166.1 131.6h2.1M166.1 128h2.1M166.1 128v3.6M168.2 131.6h.1M168.2 128h.1M168.2 128v3.6M168.9 130.7h.1M168.9 129.8h.1M168.9 128.9v1.8M168.9 129.8h1.8M170.7 131.6h.1"/>
<path d="M170.7 128v3.6M181.4 126.2h.3M181.4 133.3h.3M181.7 126.2h.1M181.7 124.6h.1M181.7 133.3h.1M181.7 131.7h.1M181.7 124.6v3.2M181.7 131.7v3.3M182.6 124.6h.1M182.6 126.2h.1M182.6 131.7h.1"/>
<path d="M182.6 133.3h.1M182.6 126.2h.6M182.6 124.6v3.2M182.6 131.7v3.3M182.6 133.3h.6"/>
</g>
<g fill="none" stroke="#804000" stroke-width=".16">
<path d="M116.8 78.8h.1M116.8 77.7l1.2 1.1M116.8 79.5l1.2 1.1M117.9 77.7l-1.1 1.1M117.9 79.5l-1.1 1.1M118 78.8h.1M116.8 80.6h.1M116.8 82.4h.1M116.8 85.9h.1M116.8 84.2h.1M116.8 87.7h.1M116.8 89.5h.1"/>
<path d="M116.8 91.3h.1M116.8 81.2l1.2 1.2M116.8 84.8l1.2 1.1M116.8 83l1.2 1.2M116.8 86.6l1.2 1.1M116.8 88.3l1.2 1.2M116.8 90.1l1.2 1.2M117.9 81.2l-1.1 1.2M117.9 84.8l-1.1 1.1M117.9 83l-1.1 1.2M117.9 86.6l-1.1 1.1M117.9 88.3l-1.1 1.2"/>
<path d="M117.9 90.1l-1.1 1.2M118 80.6h.1M118 82.4h.1M118 85.9h.1M118 84.2h.1M118 87.7h.1M118 89.5h.1M118 91.3h.1"/>
</g>
<circle cx="112" cy="110.2" r=".32" fill="#f0f"/>
<circle cx="112" cy="110.2" r=".32" fill="none" stroke="#f0f" stroke-width=".17"/>
<circle cx="112" cy="113.8" r=".32" fill="#f0f"/>
<circle cx="112" cy="113.8" r=".32" fill="none" stroke="#f0f" stroke-width=".17"/>
<circle cx="112" cy="67.5" r=".32" fill="#f0f"/>
<circle cx="112" cy="67.5" r=".32" fill="none" stroke="#f0f" stroke-width=".17"/>
<circle cx="103.1" cy="65.8" r=".32" fill="#f0f"/>
<circle cx="103.1" cy="65.8" r=".32" fill="none" stroke="#f0f" stroke-width=".17"/>
<circle cx="202.7" cy="71.1" r=".32" fill="#f0f"/>
<circle cx="202.7" cy="71.1" r=".32" fill="none" stroke="#f0f" stroke-width=".17"/>
<circle cx="202.7" cy="69.3" r=".32" fill="#f0f"/>
<circle cx="202.7" cy="69.3" r=".32" fill="none" stroke="#f0f" stroke-width=".17"/>
<circle cx="192" cy="56.9" r=".32" fill="#f0f"/>
<circle cx="192" cy="56.9" r=".32" fill="none" stroke="#f0f" stroke-width=".17"/>
<circle cx="202.7" cy="56.9" r=".32" fill="#f0f"/>
<circle cx="202.7" cy="56.9" r=".32" fill="none" stroke="#f0f" stroke-width=".17"/>
<circle cx="192" cy="65.8" r=".32" fill="#f0f"/>
<circle cx="192" cy="65.8" r=".32" fill="none" stroke="#f0f" stroke-width=".17"/>
<circle cx="183.1" cy="65.8" r=".32" fill="#f0f"/>
<circle cx="183.1" cy="65.8" r=".32" fill="none" stroke="#f0f" stroke-width=".17"/>
<circle cx="168.9" cy="85.3" r=".32" fill="#f0f"/>
<circle cx="168.9" cy="85.3" r=".32" fill="none" stroke="#f0f" stroke-width=".17"/>
<circle cx="165.4" cy="103.1" r=".32" fill="#f0f"/>
<circle cx="165.4" cy="103.1" r=".32" fill="none" stroke="#f0f" stroke-width=".17"/>
<circle cx="179.6" cy="103.1" r=".32" fill="#f0f"/>
<circle cx="179.6" cy="103.1" r=".32" fill="none" stroke="#f0f" stroke-width=".17"/>
<circle cx="177.8" cy="133.3" r=".32" fill="#f0f"/>
<circle cx="177.8" cy="133.3" r=".32" fill="none" stroke="#f0f" stroke-width=".17"/>
<circle cx="192" cy="133.3" r=".32" fill="#f0f"/>
<circle cx="192" cy="133.3" r=".32" fill="none" stroke="#f0f" stroke-width=".17"/>
<circle cx="192" cy="128" r=".32" fill="#f0f"/>
<circle cx="192" cy="128" r=".32" fill="none" stroke="#f0f" stroke-width=".17"/>
<circle cx="156.5" cy="126.2" r=".32" fill="#f0f"/>
<circle cx="156.5" cy="126.2" r=".32" fill="none" stroke="#f0f" stroke-width=".17"/>
<circle cx="186.7" cy="85.3" r=".32" fill="#f0f"/>
<circle cx="186.7" cy="85.3" r=".32" fill="none" stroke="#f0f" stroke-width=".17"/>
<circle cx="112" cy="112" r=".32" fill="#f0f"/>
<circle cx="112" cy="112" r=".32" fill="none" stroke="#f0f" stroke-width=".17"/>
<circle cx="200.9" cy="92.4" r=".32" fill="#f0f"/>
<circle cx="200.9" cy="92.4" r=".32" fill="none" stroke="#f0f" stroke-width=".17"/>
<circle cx="229.4" cy="85.3" r=".32" fill="#f0f"/>
<circle cx="229.4" cy="85.3" r=".32" fill="none" stroke="#f0f" stroke-width=".17"/>
<circle cx="202.7" cy="72.9" r=".32" fill="#f0f"/>
<circle cx="202.7" cy="72.9" r=".32" fill="none" stroke="#f0f" stroke-width=".17"/>
<circle cx="202.7" cy="71.1" r=".32" fill="#f0f"/>
<circle cx="202.7" cy="71.1" r=".32" fill="none" stroke="#f0f" stroke-width=".17"/>
<circle cx="181.4" cy="92.4" r=".32" fill="#f0f"/>
<circle cx="181.4" cy="92.4" r=".32" fill="none" stroke="#f0f" stroke-width=".17"/>
<circle cx="181.4" cy="78.2" r=".32" fill="#f0f"/>
<circle cx="181.4" cy="78.2" r=".32" fill="none" stroke="#f0f" stroke-width=".17"/>
<circle cx="181.4" cy="85.3" r=".32" fill="#f0f"/>
<circle cx="181.4" cy="85.3" r=".32" fill="none" stroke="#f0f" stroke-width=".17"/>
<circle cx="190.3" cy="92.4" r=".32" fill="#f0f"/>
<circle cx="190.3" cy="92.4" r=".32" fill="none" stroke="#f0f" stroke-width=".17"/>
<circle cx="186.7" cy="92.4" r=".32" fill="#f0f"/>
<circle cx="186.7" cy="92.4" r=".32" fill="none" stroke="#f0f" stroke-width=".17"/>
<circle cx="190.3" cy="78.2" r=".32" fill="#f0f"/>
<circle cx="190.3" cy="78.2" r=".32" fill="none" stroke="#f0f" stroke-width=".17"/>
<circle cx="186.7" cy="78.2" r=".32" fill="#f0f"/>
<circle cx="186.7" cy="78.2" r=".32" fill="none" stroke="#f0f" stroke-width=".17"/>
<circle cx="200.9" cy="78.2" r=".32" fill="#f0f"/>
<circle cx="200.9" cy="78.2" r=".32" fill="none" stroke="#f0f" stroke-width=".17"/>
<circle cx="206.3" cy="78.2" r=".32" fill="#f0f"/>
<circle cx="206.3" cy="78.2" r=".32" fill="none" stroke="#f0f" stroke-width=".17"/>
<circle cx="209.8" cy="85.3" r=".32" fill="#f0f"/>
<circle cx="209.8" cy="85.3" r=".32" fill="none" stroke="#f0f" stroke-width=".17"/>
<circle cx="206.3" cy="85.3" r=".32" fill="#f0f"/>
<circle cx="206.3" cy="85.3" r=".32" fill="none" stroke="#f0f" stroke-width=".17"/>
<circle cx="206.3" cy="92.4" r=".32" fill="#f0f"/>
<circle cx="206.3" cy="92.4" r=".32" fill="none" stroke="#f0f" stroke-width=".17"/>
<circle cx="209.8" cy="92.4" r=".32" fill="#f0f"/>
<circle cx="209.8" cy="92.4" r=".32" fill="none" stroke="#f0f" stroke-width=".17"/>
<circle cx="209.8" cy="78.2" r=".32" fill="#f0f"/>
<circle cx="209.8" cy="78.2" r=".32" fill="none" stroke="#f0f" stroke-width=".17"/>
<g font-size="1.6">
<text x="101.4" y="51.2">VCC_3V3</text>
<text x="110.3" y="51.2">VCC_3V3</text>
<text x="201" y="51.2">VCC_3V3</text>
<text x="104.9" y="61.9">R0603</text>
<text x="113.8" y="61.9">R0603</text>
<text x="120.6" y="65.4">6</text>
<text x="148.8" y="65.4">1</text>
<text x="183.2" y="65.4">C0603</text>
<text x="192.1" y="65.4">C0603</text>
<text x="85.7" y="66.3">RFID_RST</text>
<text x="85.7" y="68.1">RFID_IRQ</text>
<text x="85.7" y="71.7">SPI2_NSS1</text>
<text x="85.7" y="69.9">SPI2_MISO</text>
<text x="119.7" y="70.7">24</text>
<text x="119.7" y="67.2">23</text>
<text x="119.7" y="69">31</text>
<text x="148.8" y="70.7">3</text>
<text x="148.8" y="69">15</text>
<text x="120.6" y="77.9">7</text>
<text x="148.8" y="72.5">2</text>
<text x="148.8" y="77.9">11</text>
<text x="148.8" y="74.3">12</text>
<text x="224.1" y="72.3">Antenna</text>
<text x="99.6" y="81.4">VCC_3V3</text>
<text x="119.7" y="83.2">19</text>
<text x="120.6" y="79.6">8</text>
<text x="120.6" y="81.4">9</text>
<text x="160.1" y="79.7">IND1210-0.82UH</text>
<text x="195.6" y="79.7">C0603</text>
<text x="195.6" y="83.2">C0603</text>
<text x="215.2" y="81.4">R0603</text>
<text x="119.7" y="85">20</text>
<text x="119.7" y="86.7">27</text>
<text x="119.7" y="88.5">26</text>
<text x="148.8" y="85">14</text>
<text x="181.4" y="85">C0603 C0603</text>
<text x="206.3" y="85">C0603</text>
<text x="209.8" y="85">C0603</text>
<text x="215.2" y="88.6">R0603</text>
<text x="103.2" y="92.1">R0603</text>
<text x="119.7" y="90.3">25</text>
<text x="148.8" y="92.1">13</text>
<text x="160.1" y="93.9">IND1210-0.82UH</text>
<text x="181.4" y="93.9">C0603 C0603</text>
<text x="195.6" y="93.9">C0603</text>
<text x="195.6" y="90.3">C0603</text>
<text x="206.3" y="93.9">C0603</text>
<text x="209.8" y="93.9">C0603 R18</text>
<text x="215.2" y="95.7">R0603</text>
<text x="85.7" y="101.9">SPI2_SCK</text>
<text x="85.7" y="100.1">SPI2_MOSI</text>
<text x="119.7" y="97.4">32</text>
<text x="119.7" y="99.2">30</text>
<text x="119.7" y="101">29</text>
<text x="148.8" y="97.4">17</text>
<text x="119.7" y="102.7">28</text>
<text x="148.8" y="102.7">16</text>
<text x="167.2" y="104.6">R0603</text>
<text x="185" y="104.6">C0603</text>
<text x="193.8" y="104.6">R0603</text>
<text x="119.7" y="111.6">10</text>
<text x="119.7" y="113.4">18</text>
<text x="120.6" y="108.1">4</text>
<text x="120.6" y="109.9">5</text>
<text x="148.8" y="113.4">22</text>
<text x="148.8" y="108.1">21</text>
<text x="165.4" y="111.7">C0603</text>
<text x="122.7" y="118.8">MFRC522-QFN-32-5X5</text>
<text x="122.7" y="120.4">IIC地地:0X40</text>
<text x="161.5" y="127.6">1</text>
<text x="161.5" y="131.2">4</text>
<text x="172" y="127.6">2</text>
<text x="172" y="131.2">3</text>
<text x="183.2" y="127.7">C0603</text>
<text x="161.8" y="134.8">27.12MHZ-SMD-3225_4P</text>
<text x="183.2" y="134.8">C0603</text>
<text x="228.2" y="195.1">Title</text>
<text x="235.3" y="196.8">&lt;Title&gt;</text>
<text x="228.2" y="200.4">Size</text>
<text x="230" y="202.2">A3</text>
<text x="235.3" y="200.4">Document Number</text>
<text x="235.3" y="202.2">&lt;Doc&gt;</text>
<text x="286.8" y="200.4">Rev</text>
<text x="288.6" y="202.2">&lt;RevCode&gt;</text>
<text x="228.2" y="205.7">Date:</text>
<text x="237.4" y="205.7">Wednesday, May 31, 2017</text>
<text x="263.7" y="205.7">Sheet</text>
<text x="272.6" y="205.7">3</text>
<text x="278" y="205.7">of</text>
<text x="283.3" y="205.7">3</text>
</g>
<g font-size="1.6" fill="#000080">
<text x="104.9" y="58.3">R7</text>
<text x="113.8" y="58.3">R8</text>
<text x="104.9" y="60.1">5.1K</text>
<text x="113.8" y="60.1">5.1K</text>
<text x="123.9" y="62.9">IC3</text>
<text x="165.4" y="65.4">R12</text>
<text x="172.5" y="65.4">5.1K R0603</text>
<text x="183.2" y="60.1">C6</text>
<text x="183.2" y="63.7">0.1UF</text>
<text x="192.1" y="60.1">C7</text>
<text x="192.1" y="63.7">0.1UF</text>
<text x="160.1" y="77.9">L1</text>
<text x="168.9" y="77.9">TBD</text>
<text x="192.1" y="77.9">C8</text>
<text x="195.6" y="77.9">TBD</text>
<text x="181.4" y="79.7">C9</text>
<text x="181.4" y="83.2">TBD</text>
<text x="186.7" y="79.7">C19</text>
<text x="186.7" y="83.2">TBD</text>
<text x="192.1" y="81.4">C21 TBD</text>
<text x="206.3" y="79.7">C10 C22</text>
<text x="206.3" y="83.2">TBD TBD</text>
<text x="215.2" y="79.7">R17</text>
<text x="222.3" y="79.7">0R</text>
<text x="103.2" y="88.6">R16</text>
<text x="181.4" y="88.6">C12</text>
<text x="186.7" y="88.6">C18 C20</text>
<text x="195.6" y="88.6">TBD</text>
<text x="206.3" y="88.6">C11 C23</text>
<text x="215.2" y="86.8">R15</text>
<text x="222.3" y="86.8">0R</text>
<text x="103.2" y="90.3">5.1K</text>
<text x="160.1" y="92.1">L2</text>
<text x="168.9" y="92.1">TBD</text>
<text x="181.4" y="92.1">TBD</text>
<text x="186.7" y="92.1">TBD</text>
<text x="190.3" y="92.1">C13</text>
<text x="195.6" y="92.1">TBD</text>
<text x="206.3" y="92.1">TBD TBD</text>
<text x="222.3" y="93.9">0R</text>
<text x="165.4" y="106.3">C15</text>
<text x="167.2" y="102.8">R19</text>
<text x="174.3" y="102.8">820R</text>
<text x="179.6" y="102.8">C14</text>
<text x="185" y="102.8">0.1UF</text>
<text x="193.8" y="102.8">R20 5.1K</text>
<text x="165.4" y="109.9">0.1UF</text>
<text x="122.7" y="117">MFRC522</text>
<text x="177.8" y="125.9">C16</text>
<text x="183.2" y="125.9">15PF</text>
<text x="161.8" y="133">Y1</text>
<text x="167.2" y="133">27.12MHZ</text>
<text x="177.8" y="133">C17</text>
<text x="183.2" y="133">15PF</text>
</g>
<g font-size="1.6" fill="#004080">
<text x="123.6" y="66.5">NRST</text>
<text x="123.6" y="71.8">SDA/NSS/RX</text>
<text x="123.6" y="68.3">IRQ</text>
<text x="123.6" y="70.1">D7/SCL/MISO/TX</text>
<text x="142.2" y="71.8">DVDD</text>
<text x="142.3" y="70.1">AVDD</text>
<text x="144.6" y="66.5">IIC</text>
<text x="142.3" y="73.6">PVDD</text>
<text x="142.4" y="75.4">TVDD</text>
<text x="123.6" y="79">MFIN</text>
<text x="123.6" y="80.7">MFOUT</text>
<text x="123.6" y="82.5">SVDD</text>
<text x="143.8" y="79">TX1</text>
<text x="123.6" y="86.1">AUX2</text>
<text x="123.6" y="84.3">AUX1</text>
<text x="123.6" y="87.8">D3/ADDR3</text>
<text x="123.6" y="89.6">D2/ADDR4</text>
<text x="141.7" y="86.1">TVSS2</text>
<text x="123.6" y="91.4">D1/ADDR5</text>
<text x="143.8" y="93.2">TX2</text>
<text x="123.6" y="98.5">EA</text>
<text x="123.6" y="100.3">D6/ADDR0/MOSI</text>
<text x="144.5" y="98.5">RX</text>
<text x="123.6" y="102.1">D5/ADDR1/SCK</text>
<text x="123.6" y="103.8">D4/ADDR2</text>
<text x="142.7" y="103.8">VMID</text>
<text x="123.6" y="109.2">DVSS</text>
<text x="123.6" y="111">PVSS</text>
<text x="123.6" y="112.7">TVSS</text>
<text x="141.6" y="109.2">OSCIN</text>
<text x="123.6" y="114.5">AVSS</text>
<text x="139.9" y="114.5">OSCOUT</text>
</g>
<g font-size="1.3">
<text x="30.8" y="1.3">5</text>
<text x="88.9" y="1.3">4</text>
<text x="146.9" y="1.3">3</text>
<text x="205" y="1.3">2</text>
<text x="263.1" y="1.3">1</text>
<text x=".5" y="28.4">D</text>
<text x="292.6" y="28.4">D</text>
<text x=".5" y="79.5">C</text>
<text x="292.6" y="79.5">C</text>
<text x=".5" y="130.6">B</text>
<text x="292.6" y="130.6">B</text>
<text x=".5" y="181.7">A</text>
<text x="292.6" y="181.7">A</text>
<text x="30.8" y="207.4">5</text>
<text x="88.9" y="207.4">4</text>
<text x="146.9" y="207.4">3</text>
<text x="205" y="207.4">2</text>
<text x="263.1" y="207.4">1</text>
</g>
</svg>
